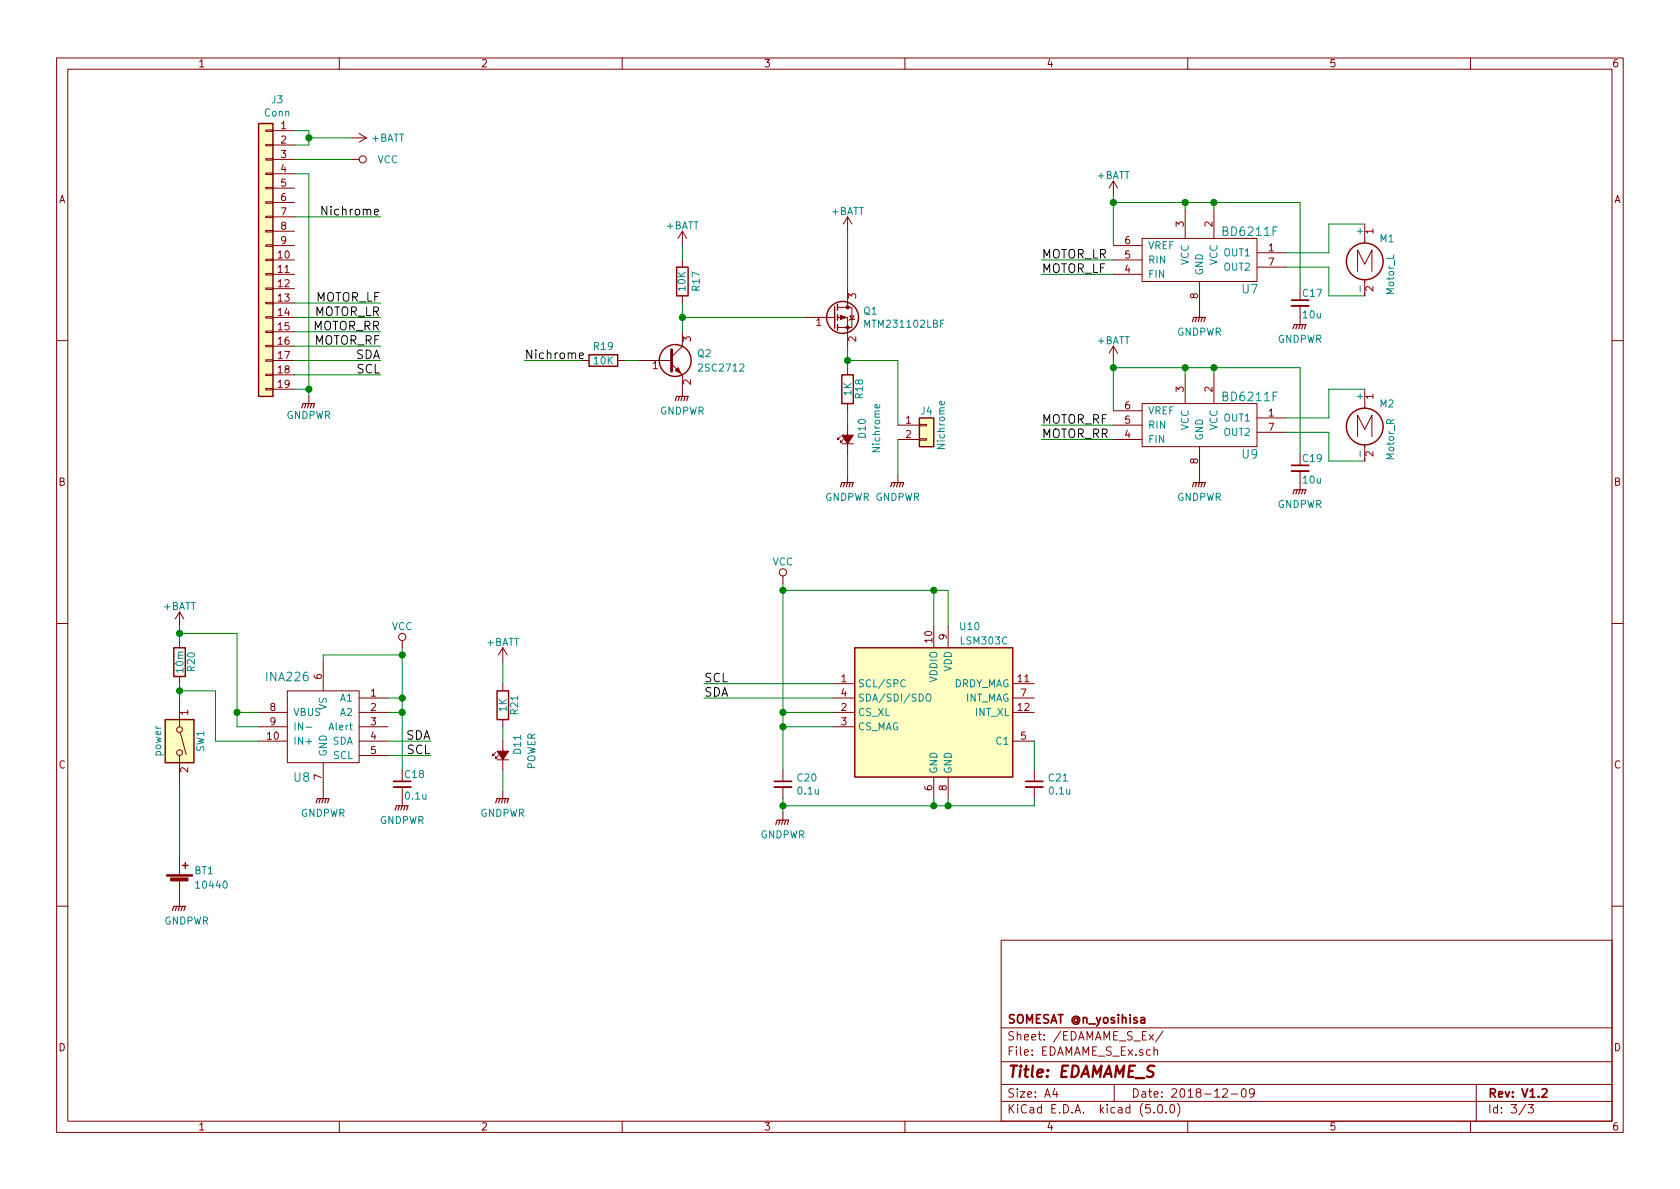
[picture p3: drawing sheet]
<svg xmlns="http://www.w3.org/2000/svg" width="297mm" height="210mm" viewBox="0 0 297 210" stroke-linecap="round" stroke-linejoin="round" font-family="sans-serif">
<g fill="none" stroke="#840000" stroke-width=".18">
<path d="M10 10.3h277v189.9h-277zM12 12.2h273v186.1h-273zM60 10.3v1.9M110 10.3v1.9M160 10.3v1.9M210 10.3v1.9M260 10.3v1.9M47 38.2h1.3v.3h-1.3zM47 35.7h1.3v.2h-1.3zM47 33.1h1.3v.3h-1.3zM47 30.6h1.3v.3h-1.3zM47 28.1h1.3v.2h-1.3z"/>
<path d="M47 25.5h1.3v.3h-1.3zM47 23h1.3v.2h-1.3zM48.3 28.2h3.8M48.3 23.1h3.8M48.3 25.6h3.8M48.3 30.7h3.8M48.3 33.3h3.8M48.3 35.8h3.8M48.3 38.3h3.8M62.2 24.4h2.6M62.2 28.2h1.3M63.5 23.6l1.3 .8"/>
<path d="M64.8 24.4l-1.3 .7M149.9 38.3l-.8 1.3M149.9 38.3v2.6M149.9 38.3l.7 1.3M196.8 32l-.7 1.3M196.8 32v2.5M196.8 32l.8 1.3M209.5 37.1v5.1M214.6 37.1v5.1M241.3 39.6v3.4M47 58.5h1.3v.3h-1.3zM47 56h1.3v.3h-1.3z"/>
<path d="M47 53.5h1.3v.2h-1.3zM47 50.9h1.3v.3h-1.3zM47 48.4h1.3v.2h-1.3zM47 45.8h1.3v.3h-1.3zM47 43.3h1.3v.3h-1.3zM47 40.8h1.3v.2h-1.3zM48.3 48.5h3.8M48.3 46h3.8M48.3 43.4h3.8M48.3 40.9h3.8M48.3 51h3.8M48.3 53.6h3.8"/>
<path d="M48.3 56.1h3.8M48.3 58.7h3.8M120.6 58.7v2.5l-1.9 1.9M120.6 40.9v2.5M120.6 46v1.2M120.6 52.3v1.3M120.6 40.9l-.7 1.3M120.6 40.9l.8 1.3M142.2 56.1h5.1M147.4 56.1h.2M148.1 56.1h1.8v5.1M148.1 54.4h1.8"/>
<path d="M149.9 54.4h.7v3.5h-2.5M149.9 51v3.4M150.2 55.9h.8l-.4 .6zM151.1 56.4l-.1 .1h-.8l-.1 .1M196.8 48.5h5.1M196.8 46h5.1M196.8 43.4h5.1M201.9 42.2h20.3v7.6h-20.3zM212.1 49.8v6.3M222.2 44.7h5.1M222.2 47.2h5.1M229.9 54.1v3.3"/>
<path d="M240 48v-3.8l1.3 2.5 1.3-2.5v3.8M241.3 49.5v2.8M10 60.2h2M47 68.7h1.3v.3h-1.3zM47 66.2h1.3v.2h-1.3zM47 63.6h1.3v.3h-1.3zM47 61.1h1.3v.2h-1.3zM48.3 63.7h3.8M48.3 61.2h3.8M48.3 66.3h3.8M48.3 68.8h3.8M54.6 70.1v1.3"/>
<path d="M102.9 63.7h1.2M109.2 63.7h1.3M113 63.7h5.7M118.7 64.4l1.9 1.9v3.8M148.6 77.2l-.5 .5v-.2v.2h.2M148.8 78.5h2.1M149.1 77.7l-.5 .5v-.2v.2h.2M149.9 65v1.3M149.9 71.4v1.2M149.9 75.2v5.1M158.7 77.7h3.9M158.7 75.2h3.9"/>
<path d="M162.6 77.6h1.2v.2h-1.2zM162.6 75.1h1.2v.2h-1.2zM196.8 61.2v2.5M196.8 77.7h5.1M196.8 75.2h5.1M196.8 72.6h5.1M196.8 61.2l-.7 1.3M196.8 61.2l.8 1.3M201.9 71.4h20.3v7.6h-20.3zM209.5 66.3v5.1M212.1 79v6.3M214.6 66.3v5.1"/>
<path d="M222.2 73.9h5.1M222.2 76.4h5.1M240 77.2v-3.8l1.3 2.5 1.3-2.5v3.8M241.3 68.8v3.4M241.3 78.7v2.8M285 60.2h2M149.9 84.1v1.2M158.7 84.1v1.2M229.9 83.3v3.3M10 110.3h2M31.7 108.2v2.5M31.7 113.3v1.2"/>
<path d="M31.7 119.6v1.3M31.7 108.2l-.7 1.3M31.7 108.2l.8 1.3M57.1 117.1v5.1M71.1 113.3v1.2M88.9 114.5v2.6M88.9 114.5l-.8 1.3M88.9 114.5l.8 1.3M138.4 101.8v1.3M165.1 110.7v3.8M167.6 110.7v3.8M285 110.3h2"/>
<path d="M31.7 123.4v5.1M31.7 133.6v5.1M31.9 129.5l1 3.9M45.7 131.1h5.1M45.7 126h5.1M45.7 128.5h5.1M50.8 122.2h12.7v12.7h-12.7zM57.1 134.9v6.3M63.5 123.4h5.1M63.5 131.1h5.1M63.5 126h5.1M63.5 128.5h5.1"/>
<path d="M63.5 133.6h5.1M71.1 139.2v3.3M87.6 133.1l-.5 .5v-.3v.3h.3M87.9 134.4h2M88.1 133.6l-.5 .5v-.2v.2h.3M88.9 120.9v1.3M88.9 127.2v1.3M88.9 131.1v5M88.9 139.9v1.3M138.4 136.1v2.1M138.4 139.2v2M147.3 123.4h3.8"/>
<path d="M147.3 126h3.8M147.3 128.5h3.8M147.3 120.9h3.8M165.1 137.4v3.8M167.6 137.4v3.8M179.1 123.4h3.8M179.1 131.1h3.8M179.1 126h3.8M179.1 120.9h3.8M182.9 136.1v2.1M182.9 139.2v2M31.7 151.4v3.3"/>
<path d="M31.7 155.7v4.6M138.4 143.8v1.2M10 160.2h2M177 166.3h108v32h-108zM285 160.2h2M60 198.3v1.9M110 198.3v1.9M160 198.3v1.9M177 194.8h108M177 191.8h108M177 187.8h108M177 181.8h108"/>
<path d="M186.5 192.5l-.4 1h1M186.8 193v1M197 191.8v3M203.2 182.9l.8 1M204 182.9l-.8 1M204 196.7v.1M204 185.7l.3-.1 .3 .1 .1 .9M204 185.1v1.5M204.8 195.5l.4-.2a.94 .94 0 0 1 0 1.5 .79 .79 0 0 1-.4-1.3zM205.6 182.3l-1.3 2M206.2 196.7v.1M207 195.4l.3-.1a.94 .94 0 0 1 0 1.5 .82 .82 0 0 1-.3-1.4z"/>
<path d="M208.2 195.1a1.71 1.71 0 0 1 0 2.3M210 198.3v1.9M216.2 192.7l.2-.2h.4l.2 .5-.9 1h.9M217.7 193.5h1.1M219.6 192.7l.4-.2a.94 .94 0 0 1 0 1.5 .82 .82 0 0 1-.4-1.3zM221.8 193.2l-.3 .3h-.3l-.3-.3v-.4l.2-.2 .4-.1 .2 .2a1.13 1.13 0 0 1-.2 1.2l-.4 .1M260 198.3v1.9M261 191.8v6.5M269.8 195.2l-1.2 2M270.2 195.3h.9l-.5 .6 .4 .1v.7l-.2 .1-.6-.1"/>
<circle cx="64.1" cy="28.2" r=".63"/>
<circle cx="71.1" cy="112.6" r=".63"/>
<circle cx="138.4" cy="101.2" r=".63"/>
<circle cx="31.8" cy="133.1" r=".51"/>
<circle cx="31.8" cy="129" r=".51"/>
</g>
<path d="M228.3 53.1h3.1M228.3 82.3h3.1M69.6 138.2h3M136.9 138.2h3.1M181.4 138.2h3M272.7 192.7l.2-.2h.3l.3 .2v.3l-.9 1h.9" fill="none" stroke="#840000" stroke-width=".3"/>
<g fill="#840000" stroke="#840000" stroke-width=".18">
<path d="M29.5 154.7h4.5v.2h-4.5z"/>
<path d="M30.2 155.3h3v.5h-3z"/>
<path d="M119.4 65.5l.5-.5 .5 1z"/>
<path d="M87.9 132.8h2l-1 1.6z"/>
<path d="M148.8 77h2.1l-1 1.5z"/>
<path d="M148.6 55.7l1 .4-1 .4z"/>
<circle cx="149.9" cy="57.9" r=".28"/>
<circle cx="149.9" cy="54.4" r=".28"/>
</g>
<g fill="none" stroke="#840000" stroke-width=".25">
<path d="M45.7 21.8h2.6v48.3h-2.6zM119.6 47.2h2.1v5.1h-2.1zM147.6 54.2v3.8M148.1 53.8v1.1M148.1 55.6v1M148.1 57.4v1M104.1 62.7h5.1v2.1h-5.1zM148.8 66.3h2.1v5.1h-2.1zM162.6 73.9h2.5v5.1h-2.5zM30.7 114.5h2.1v5.1h-2.1zM151.1 114.5h28v22.9h-28zM29.2 127.2h5.1v7.7h-5.1z"/>
<path d="M87.9 122.2h2v5h-2zM32.3 153h1M32.8 152.5v1"/>
<circle cx="149" cy="56.1" r="2.82"/>
<circle cx="241.3" cy="46.2" r="3.3"/>
<circle cx="119.4" cy="63.7" r="2.82"/>
<circle cx="241.3" cy="75.4" r="3.3"/>
</g>
<path d="M118.7 61.8v3.9" fill="none" stroke="#840000" stroke-width=".51"/>
<g fill="none" stroke="#840000" stroke-width=".2">
<path d="M210.8 56.9l.3-.8h2l-.2 .8M211.6 56.1l-.3 .8M212.1 56.1l-.3 .8M212.6 56.1l-.3 .8M228.6 58.2l.3-.8h2l-.3 .8M229.4 57.4l-.3 .8M229.9 57.4l-.3 .8M230.4 57.4l-.3 .8M53.3 72.1l.3-.7h2l-.2 .7M54.1 71.4l-.3 .7M54.6 71.4l-.2 .7M55.1 71.4l-.2 .7"/>
<path d="M119.4 70.9l.2-.8h2.1l-.3 .8M120.1 70.1l-.2 .8M120.6 70.1l-.2 .8M121.2 70.1l-.3 .8M148.6 86.1l.2-.8h2.1l-.3 .8M149.4 85.3l-.3 .8M149.9 85.3l-.3 .8M150.4 85.3l-.3 .8M157.5 86.1l.2-.8h2.1l-.3 .8M158.2 85.3l-.2 .8M158.7 85.3l-.2 .8M159.3 85.3l-.3 .8"/>
<path d="M210.8 86.1l.3-.8h2l-.2 .8M211.6 85.3l-.3 .8M212.1 85.3l-.3 .8M212.6 85.3l-.3 .8M228.6 87.4l.3-.8h2l-.3 .8M229.4 86.6l-.3 .8M229.9 86.6l-.3 .8M230.4 86.6l-.3 .8M55.9 142l.2-.8h2.1l-.3 .8M56.6 141.2l-.2 .8M57.1 141.2l-.2 .8M57.7 141.2l-.3 .8"/>
<path d="M69.8 143.3l.3-.8h2l-.2 .8M70.6 142.5l-.2 .8M71.1 142.5l-.2 .8M71.6 142.5l-.2 .8M87.6 142l.3-.8h2l-.2 .8M88.4 141.2l-.3 .8M88.9 141.2l-.3 .8M89.4 141.2l-.2 .8M137.2 145.8l.2-.8h2l-.2 .8M137.9 145l-.2 .8M138.4 145l-.2 .8M138.9 145l-.2 .8"/>
<path d="M30.5 161l.2-.7h2.1l-.3 .7M31.2 160.3l-.2 .7M31.7 160.3l-.2 .7M32.3 160.3l-.3 .7"/>
</g>
<g fill="#ffffc2" stroke="#ffffc2" stroke-width=".18">
<path d="M29.2 127.2h5.1v7.7h-5.1z"/>
<path d="M162.6 73.9h2.5v5.1h-2.5z"/>
<path d="M45.7 21.8h2.6v48.3h-2.6z"/>
<path d="M151.1 114.5h28v22.9h-28z"/>
</g>
<path d="M57.8 36.5v1.5l-.9-1.5v1.5M102.4 62.9l.7-.1v-.3l-.5-.1-.2 .2 .1 .7h.6" fill="none" stroke="#000" stroke-width=".18"/>
<path d="M155.5 71.6v.4l-.1 .1h-.6v-.5l.2-.1 .1 .6M166.9 71l.1 .4-.2 .2-.6-.1v-.5h.2l.1 .6M54.1 128.6h1M160 120.3a.6 .6 0 0 0-.8 .4 .6 .6 0 0 0 .6 .8l.2-.2M163.9 122.8l.1-.1a.45 .45 0 0 1 .6 .5v.4l-.2 .3h-.5a.93 .93 0 0 1 0-1.1z" fill="none" stroke="#008484" stroke-width=".18"/>
<path d="M228.3 54.1h3.1M228.3 83.3h3.1M69.6 139.2h3M136.9 139.2h3.1M181.4 139.2h3" fill="none" stroke="#840000" stroke-width=".33"/>
<g fill="#008400" stroke="#008400" stroke-width=".25">
<circle cx="41.9" cy="126" r=".51"/>
<circle cx="31.8" cy="112" r=".51"/>
<circle cx="71.1" cy="123.4" r=".51"/>
<circle cx="71.1" cy="115.8" r=".51"/>
<circle cx="120.7" cy="56.1" r=".51"/>
<circle cx="209.6" cy="65" r=".51"/>
<circle cx="196.9" cy="65" r=".51"/>
<circle cx="209.6" cy="35.8" r=".51"/>
<circle cx="196.9" cy="35.8" r=".51"/>
<circle cx="31.8" cy="122.2" r=".51"/>
<circle cx="71.1" cy="126" r=".51"/>
<circle cx="214.6" cy="65" r=".51"/>
<circle cx="214.6" cy="35.8" r=".51"/>
<circle cx="54.6" cy="24.4" r=".51"/>
<circle cx="54.6" cy="68.8" r=".51"/>
<circle cx="149.9" cy="63.7" r=".51"/>
<circle cx="138.4" cy="126" r=".51"/>
<circle cx="138.4" cy="104.4" r=".51"/>
<circle cx="165.1" cy="104.4" r=".51"/>
<circle cx="138.4" cy="128.5" r=".51"/>
<circle cx="138.4" cy="142.5" r=".51"/>
<circle cx="167.6" cy="142.5" r=".51"/>
<circle cx="165.1" cy="142.5" r=".51"/>
</g>
<g fill="none" stroke="#008400" stroke-width=".18">
<path d="M52.1 28.2h10.1M52.1 23.1h2.5v2.5h-2.5M52.1 30.7h2.5v39.4M52.1 38.3h15.2M54.6 24.4h7.6M196.8 34.5v8.9M196.8 35.8h33.1v15.2M209.5 35.8v1.3M214.6 35.8v1.3M241.3 39.6h-6.4v5.1h-7.6M52.1 56.1h15.2M52.1 58.7h15.2"/>
<path d="M52.1 53.6h15.2M120.6 43.4v2.6M120.6 53.6v5.1M120.6 56.1h21.6M149.9 40.9v10.1M184.1 46h12.7M184.1 48.5h12.7M227.3 47.2h7.6v5.1h6.4M52.1 63.7h15.2M52.1 68.8h2.5M52.1 66.3h15.2M52.1 61.2h15.2"/>
<path d="M92.7 63.7h10.2M110.5 63.7h2.5M149.9 63.7h8.8v11.5M149.9 61.2v3.8M149.9 72.6v2.6M158.7 77.7v6.4M184.1 75.2h12.7M184.1 77.7h12.7M196.8 65h33.1v15.3M196.8 63.7v8.9M209.5 65v1.3M214.6 65v1.3"/>
<path d="M227.3 76.4h7.6v5.1h6.4M241.3 68.8h-6.4v5.1h-7.6M149.9 80.3v3.8M31.7 110.7v2.6M31.7 112h10.2v16.5h3.8M71.1 114.5v21.6M71.1 115.8h-14v1.3M88.9 117.1v3.8M138.4 103.1v33M138.4 104.4h29.2v6.3M165.1 104.4v6.3M31.7 120.9v2.5"/>
<path d="M31.7 138.7v12.7M31.7 122.2h6.4v8.9h7.6M41.9 126h3.8M68.6 126h2.5M68.6 123.4h2.5M68.6 131.1h7.6M68.6 133.6h7.6M88.9 128.5v2.6M88.9 136.1v3.8M124.5 123.4h22.8M124.5 120.9h22.8M138.4 126h8.9"/>
<path d="M138.4 128.5h8.9M182.9 131.1v5M138.4 141.2v2.6M165.1 141.2v1.3M167.6 141.2v1.3M182.9 141.2v1.3h-44.5"/>
</g>
<text font-size="2.8" fill="#840000" x="178" y="190.5">Title: EDAMAME_S</text>
<g font-size="2.1">
<text x="57.5" y="38.1">Nichrome</text>
<text x="184.1" y="45.7">MOTOR_LR</text>
<text x="55.6" y="53.3">MOTOR_LF</text>
<text x="184.1" y="48.3">MOTOR_LF</text>
<text x="55.2" y="58.4">MOTOR_RR</text>
<text x="55.4" y="55.9">MOTOR_LR</text>
<text x="55.4" y="61">MOTOR_RF</text>
<text x="62.8" y="63.5">SDA</text>
<text x="92.7" y="63.5">Nichrome</text>
<text x="63.1" y="66">SCL</text>
<text x="184.1" y="74.9">MOTOR_RF</text>
<text x="184.1" y="77.5">MOTOR_RR</text>
<text x="124.5" y="123.2">SDA</text>
<text x="124.5" y="120.6">SCL</text>
<text x="71.7" y="130.8">SDA</text>
<text x="72" y="133.3">SCL</text>
</g>
<g font-size="2.1" fill="#008484">
<text x="216.4" y="41.7">BD6211F</text>
<text x="219.6" y="51.9">U7</text>
<text x="216.4" y="70.9">BD6211F</text>
<text x="219.6" y="81.1">U9</text>
<text x="47.2" y="120.5">INA226</text>
<text x="52" y="138.2">U8</text>
</g>
<g font-size="2.1" fill="#840000">
<text x="178" y="184">Sheet: /EDAMAME_S_Ex/</text>
<text x="178" y="181">SOMESAT @n_yosihisa</text>
<text x="178" y="186.7">File: EDAMAME_S_Ex.sch</text>
<text x="178" y="196.9">KiCad E.D.A. kicad (5.0.0)</text>
<text x="178" y="194.1">Size: A4</text>
<text x="200" y="194.1">Date: 2018-12-09</text>
<text x="263" y="194.1">Rev: V1.2</text>
<text x="263" y="196.9">Id: 3/3</text>
</g>
<g font-size="1.8" fill="#840000">
<text x="35" y="11.9">1</text>
<text x="85" y="11.9">2</text>
<text x="135" y="11.9">3</text>
<text x="185" y="11.9">4</text>
<text x="235" y="11.9">5</text>
<text x="285" y="11.9">6</text>
<text x="49.7" y="22.9">1</text>
<text x="49.7" y="25.4">2</text>
<text x="49.7" y="27.9">3</text>
<text x="10.4" y="35.9">A</text>
<text x="49.7" y="30.5">4</text>
<text x="49.7" y="33">5</text>
<text x="49.7" y="35.6">6</text>
<text x="285.4" y="35.9">A</text>
<text x="49.7" y="38.1">7</text>
<text x="49.7" y="40.6">8</text>
<text x="209.3" y="40.1" transform="rotate(-90 209.3 40.1)">3</text>
<text x="214.4" y="40.1" transform="rotate(-90 214.4 40.1)">2</text>
<text x="242.8" y="41.4" transform="rotate(-90 242.8 41.4)">1</text>
<text x="49.2" y="45.7">10</text>
<text x="49.7" y="43.2">9</text>
<text x="198.9" y="45.7">5</text>
<text x="198.9" y="43.2">6</text>
<text x="224.3" y="44.4">1</text>
<text x="224.3" y="47">7</text>
<text x="49.2" y="48.3">11</text>
<text x="49.2" y="50.8">12</text>
<text x="49.2" y="53.3">13</text>
<text x="151.4" y="52.8" transform="rotate(-90 151.4 52.8)">3</text>
<text x="198.9" y="48.3">4</text>
<text x="211.8" y="52.8" transform="rotate(-90 211.8 52.8)">8</text>
<text x="242.8" y="51.5" transform="rotate(-90 242.8 51.5)">2</text>
<text x="49.2" y="55.9">14</text>
<text x="49.2" y="58.4">15</text>
<text x="144.3" y="57.7">1</text>
<text x="49.2" y="61">16</text>
<text x="49.2" y="63.5">17</text>
<text x="115.4" y="65.3">1</text>
<text x="122.2" y="60.4" transform="rotate(-90 122.2 60.4)">3</text>
<text x="151.4" y="60.4" transform="rotate(-90 151.4 60.4)">2</text>
<text x="49.2" y="66">18</text>
<text x="49.2" y="68.6">19</text>
<text x="122.2" y="68" transform="rotate(-90 122.2 68)">2</text>
<text x="209.3" y="69.3" transform="rotate(-90 209.3 69.3)">3</text>
<text x="214.4" y="69.3" transform="rotate(-90 214.4 69.3)">2</text>
<text x="242.8" y="70.6" transform="rotate(-90 242.8 70.6)">1</text>
<text x="160.2" y="74.9">1</text>
<text x="160.2" y="77.5">2</text>
<text x="198.9" y="77.5">4</text>
<text x="198.9" y="74.9">5</text>
<text x="198.9" y="72.4">6</text>
<text x="224.3" y="73.7">1</text>
<text x="224.3" y="76.2">7</text>
<text x="211.8" y="82" transform="rotate(-90 211.8 82)">8</text>
<text x="242.8" y="80.7" transform="rotate(-90 242.8 80.7)">2</text>
<text x="10.4" y="85.9">B</text>
<text x="285.4" y="85.9">B</text>
<text x="164.8" y="113.6" transform="rotate(-90 164.8 113.6)">10</text>
<text x="167.4" y="113.1" transform="rotate(-90 167.4 113.1)">9</text>
<text x="47.8" y="125.7">8</text>
<text x="56.9" y="120.1" transform="rotate(-90 56.9 120.1)">6</text>
<text x="65.6" y="123.2">1</text>
<text x="65.6" y="125.7">2</text>
<text x="148.7" y="120.6">1</text>
<text x="148.7" y="125.7">2</text>
<text x="148.7" y="123.2">4</text>
<text x="180" y="120.6">11</text>
<text x="180" y="125.7">12</text>
<text x="180.5" y="123.2">7</text>
<text x="33.3" y="126.5" transform="rotate(-90 33.3 126.5)">1</text>
<text x="47.3" y="130.8">10</text>
<text x="47.8" y="128.3">9</text>
<text x="65.6" y="128.3">3</text>
<text x="65.6" y="130.8">4</text>
<text x="148.7" y="128.3">3</text>
<text x="180.5" y="130.8">5</text>
<text x="10.4" y="135.9">C</text>
<text x="33.3" y="136.6" transform="rotate(-90 33.3 136.6)">2</text>
<text x="56.9" y="137.9" transform="rotate(-90 56.9 137.9)">7</text>
<text x="65.6" y="133.3">5</text>
<text x="285.4" y="135.9">C</text>
<text x="164.8" y="139.8" transform="rotate(-90 164.8 139.8)">6</text>
<text x="167.4" y="139.8" transform="rotate(-90 167.4 139.8)">8</text>
<text x="10.4" y="185.9">D</text>
<text x="285.4" y="185.9">D</text>
<text x="35" y="199.9">1</text>
<text x="85" y="199.9">2</text>
<text x="135" y="199.9">3</text>
<text x="185" y="199.9">4</text>
<text x="235" y="199.9">5</text>
<text x="285" y="199.9">6</text>
</g>
<g font-size="1.8" fill="#008484">
<text x="46.8" y="20.6">Conn</text>
<text x="48.1" y="18.3">J3</text>
<text x="65.7" y="25.1">+BATT</text>
<text x="66.7" y="28.9">VCC</text>
<text x="194" y="31.7">+BATT</text>
<text x="117.8" y="40.6">+BATT</text>
<text x="147" y="38">+BATT</text>
<text x="241" y="41.4" transform="rotate(-90 241 41.4)">+</text>
<text x="202.9" y="46.6">RIN</text>
<text x="202.9" y="44.1">VREF</text>
<text x="210.2" y="46.9" transform="rotate(-90 210.2 46.9)">VCC</text>
<text x="215.3" y="46.9" transform="rotate(-90 215.3 46.9)">VCC</text>
<text x="216.5" y="45.3">OUT1</text>
<text x="216.5" y="47.9">OUT2</text>
<text x="244" y="42.8">M1</text>
<text x="121.2" y="51.4" transform="rotate(-90 121.2 51.4)">10K</text>
<text x="123.7" y="51.4" transform="rotate(-90 123.7 51.4)">R17</text>
<text x="202.9" y="49.1">FIN</text>
<text x="212.7" y="48.8" transform="rotate(-90 212.7 48.8)">GND</text>
<text x="230.4" y="52.5">C17</text>
<text x="241" y="51.3" transform="rotate(-90 241 51.3)">-</text>
<text x="246.5" y="52.1" transform="rotate(-90 246.5 52.1)">Motor_L</text>
<text x="152.7" y="55.6">Q1</text>
<text x="153.2" y="58">MTM231102LBF</text>
<text x="208.1" y="59.4">GNDPWR</text>
<text x="230.5" y="56.3">10u</text>
<text x="105.1" y="61.9">R19</text>
<text x="105.1" y="64.4">10K</text>
<text x="123.4" y="63.2">Q2</text>
<text x="123.9" y="65.7">2SC2712</text>
<text x="194" y="60.9">+BATT</text>
<text x="225.9" y="60.6">GNDPWR</text>
<text x="150.5" y="69.9" transform="rotate(-90 150.5 69.9)">1K</text>
<text x="152.6" y="70.4" transform="rotate(-90 152.6 70.4)">R18</text>
<text x="241" y="70.6" transform="rotate(-90 241 70.6)">+</text>
<text x="50.6" y="74.1">GNDPWR</text>
<text x="116.6" y="73.3">GNDPWR</text>
<text x="153.1" y="77.4" transform="rotate(-90 153.1 77.4)">D10</text>
<text x="162.9" y="73.3">J4</text>
<text x="202.9" y="75.8">RIN</text>
<text x="202.9" y="73.3">VREF</text>
<text x="210.2" y="76.1" transform="rotate(-90 210.2 76.1)">VCC</text>
<text x="212.7" y="78" transform="rotate(-90 212.7 78)">GND</text>
<text x="215.3" y="76.1" transform="rotate(-90 215.3 76.1)">VCC</text>
<text x="216.5" y="74.5">OUT1</text>
<text x="216.5" y="77.1">OUT2</text>
<text x="244" y="72.1">M2</text>
<text x="155.6" y="79.8" transform="rotate(-90 155.6 79.8)">Nichrome</text>
<text x="167.1" y="79.2" transform="rotate(-90 167.1 79.2)">Nichrome</text>
<text x="202.9" y="78.4">FIN</text>
<text x="230.4" y="81.7">C19</text>
<text x="241" y="80.5" transform="rotate(-90 241 80.5)">-</text>
<text x="246.5" y="81.3" transform="rotate(-90 246.5 81.3)">Motor_R</text>
<text x="145.8" y="88.6">GNDPWR GNDPWR</text>
<text x="208.1" y="88.6">GNDPWR</text>
<text x="225.9" y="89.8">GNDPWR</text>
<text x="230.5" y="85.5">10u</text>
<text x="136.6" y="100">VCC</text>
<text x="28.9" y="107.9">+BATT</text>
<text x="69.3" y="111.4">VCC</text>
<text x="169.8" y="111.4">U10</text>
<text x="170" y="114">LSM303C</text>
<text x="32.4" y="118.8" transform="rotate(-90 32.4 118.8)">10m</text>
<text x="34.5" y="118.7" transform="rotate(-90 34.5 118.7)">R20</text>
<text x="86" y="114.2">+BATT</text>
<text x="168.3" y="118.8" transform="rotate(-90 168.3 118.8)">VDD</text>
<text x="57.8" y="125.5" transform="rotate(-90 57.8 125.5)">VS</text>
<text x="60.2" y="124.1">A1</text>
<text x="89.6" y="125.8" transform="rotate(-90 89.6 125.8)">1K</text>
<text x="151.6" y="121.5">SCL/SPC</text>
<text x="151.6" y="124.1">SDA/SDI/SDO</text>
<text x="165.7" y="120.7" transform="rotate(-90 165.7 120.7)">VDDIO</text>
<text x="168.5" y="121.5">DRDY_MAG</text>
<text x="170.6" y="124.1">INT_MAG</text>
<text x="51.8" y="131.7">IN+</text>
<text x="51.8" y="126.6">VBUS</text>
<text x="51.8" y="129.2">IN-</text>
<text x="58.4" y="129.2">Alert</text>
<text x="58.8" y="131.7">SDA</text>
<text x="60.2" y="126.6">A2</text>
<text x="91.6" y="126.3" transform="rotate(-90 91.6 126.3)">R21</text>
<text x="151.6" y="126.6">CS_XL</text>
<text x="151.6" y="129.2">CS_MAG</text>
<text x="172.5" y="126.6">INT_XL</text>
<text x="176.3" y="131.7">C1</text>
<text x="28.5" y="133.6" transform="rotate(-90 28.5 133.6)">power</text>
<text x="36.1" y="133" transform="rotate(-90 36.1 133)">SW1</text>
<text x="57.8" y="133.9" transform="rotate(-90 57.8 133.9)">GND</text>
<text x="59" y="134.2">SCL</text>
<text x="71.7" y="137.6">C18</text>
<text x="92.1" y="133.3" transform="rotate(-90 92.1 133.3)">D11</text>
<text x="94.7" y="136.1" transform="rotate(-90 94.7 136.1)">POWER</text>
<text x="165.7" y="136.9" transform="rotate(-90 165.7 136.9)">GND</text>
<text x="168.3" y="136.9" transform="rotate(-90 168.3 136.9)">GND</text>
<text x="71.8" y="141.4">0.1u</text>
<text x="141" y="138.2">C20</text>
<text x="141.2" y="140.5">0.1u</text>
<text x="185.5" y="138.2">C21</text>
<text x="185.6" y="140.5">0.1u</text>
<text x="53.1" y="144.4">GNDPWR</text>
<text x="67.1" y="145.7">GNDPWR</text>
<text x="84.9" y="144.4">GNDPWR</text>
<text x="134.4" y="148.3">GNDPWR</text>
<text x="34.4" y="154.6">BT1</text>
<text x="34.9" y="157.1">10440</text>
<text x="29" y="163.5">GNDPWR</text>
</g>
</svg>
